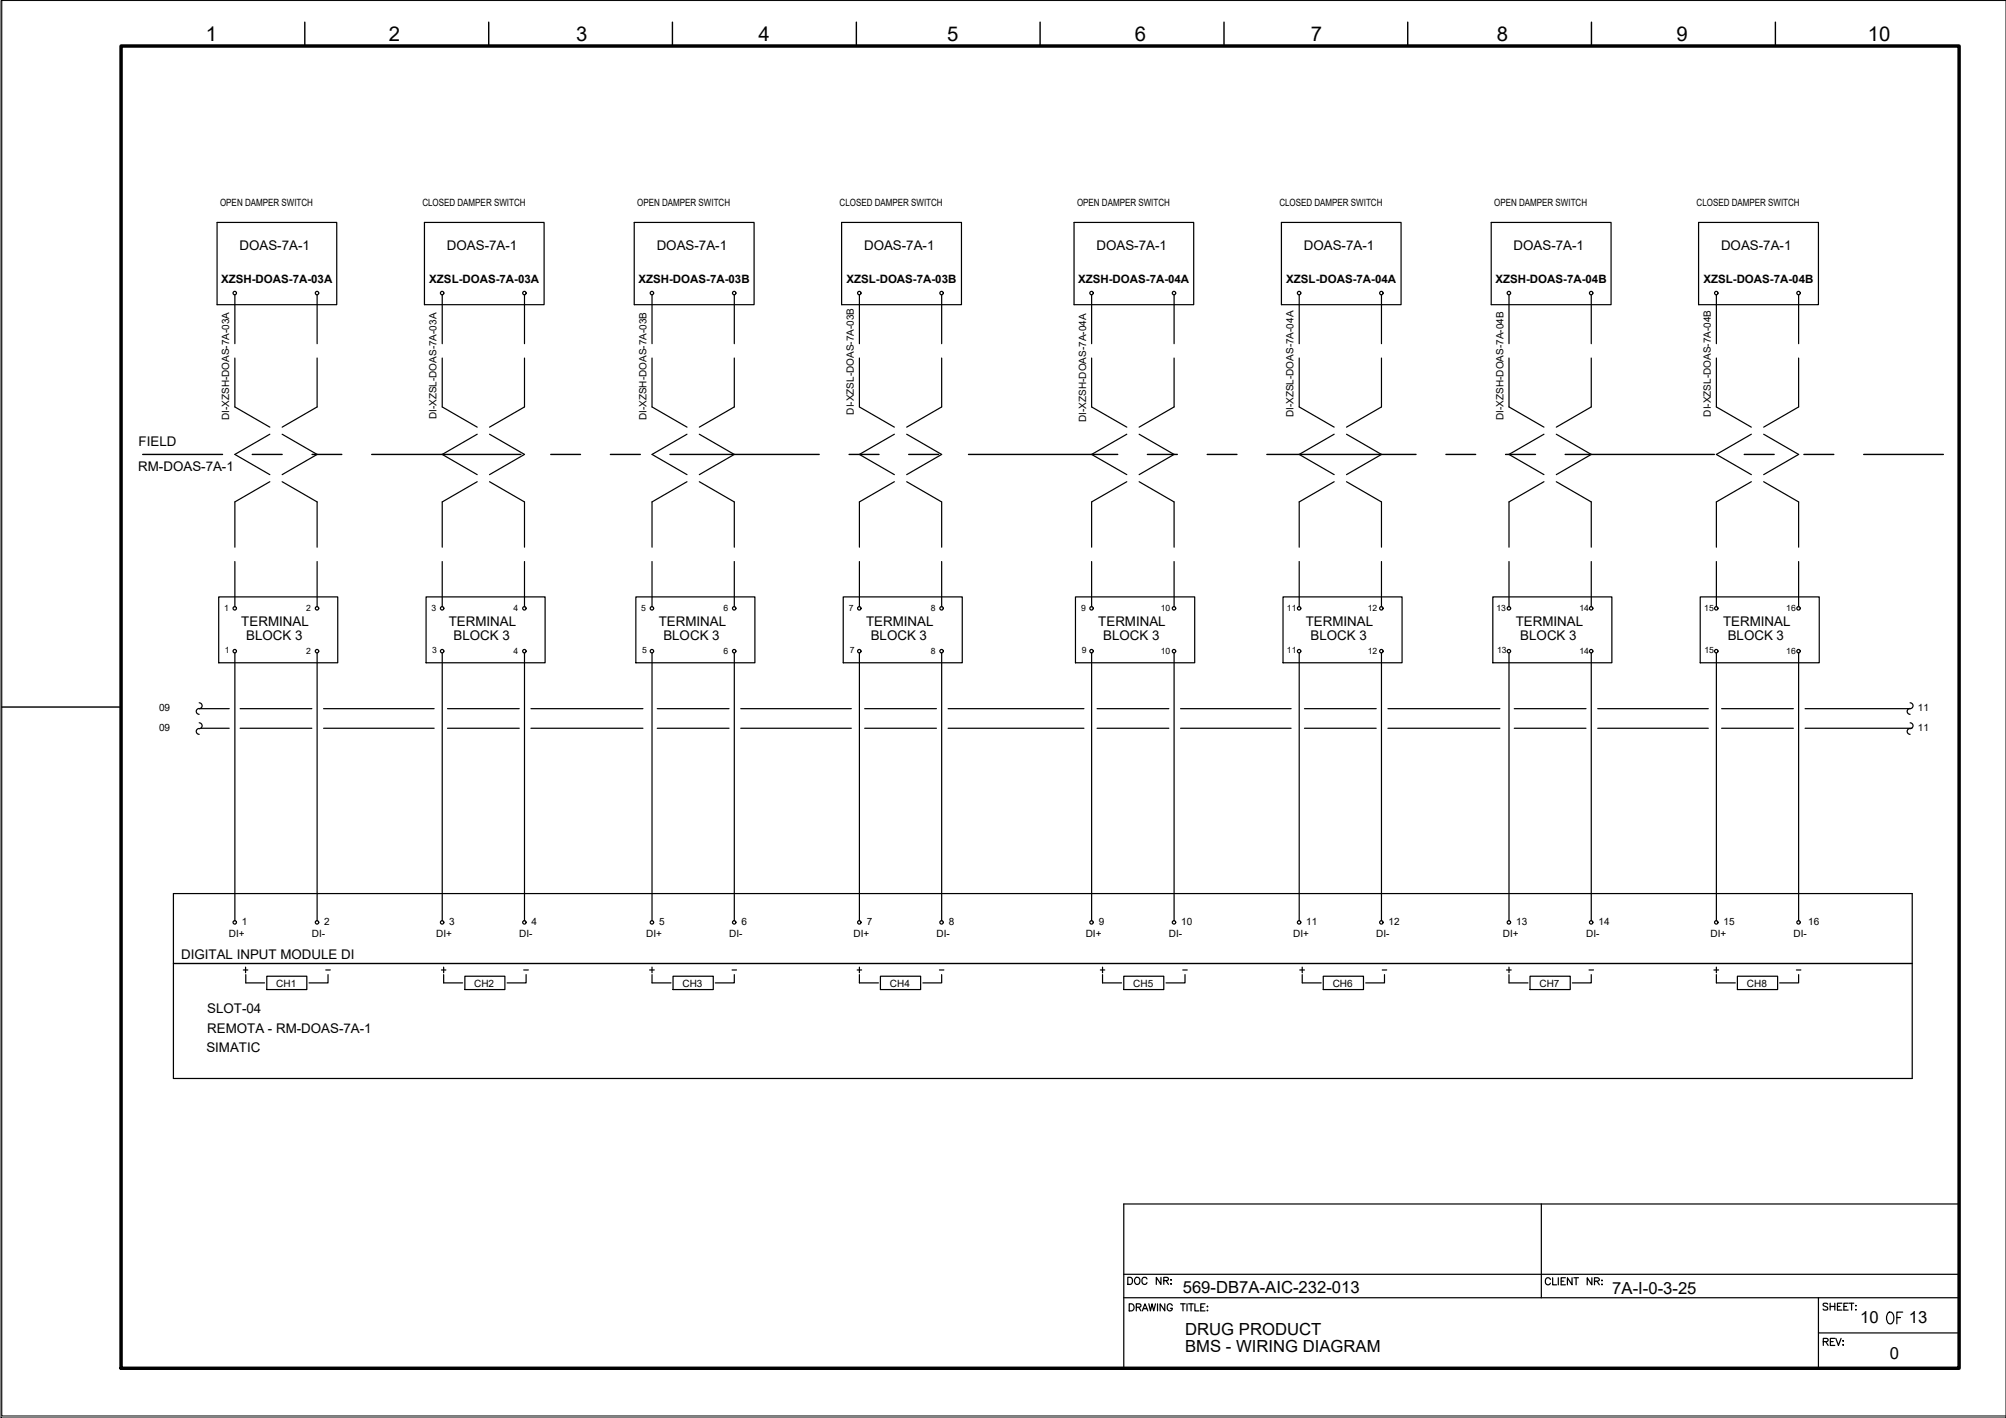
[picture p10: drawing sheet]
<svg xmlns="http://www.w3.org/2000/svg" width="420mm" height="297mm" viewBox="0 0 420 297" stroke-linecap="round" stroke-linejoin="round" font-family="sans-serif">
<!-- layer: G-TTLB-TTLB -->
<path d="M25.4 9.6h384.9v277h-384.9z" fill="none" stroke="#000" stroke-width=".72"/>
<!-- layer: G-TTLB-OTLN -->
<path d="M.4 .2v296.4h419.7" fill="none" stroke="#000" stroke-width=".21"/>
<!-- layer: G-TTLB-INDX -->
<path d="M63.8 4.6v5M102.4 4.6v5M140.8 4.6v5M179.4 4.6v5M217.8 4.6v5M256.4 4.6v5M294.9 4.6v5M333.3 4.6v5M371.9 4.6v5M.4 148.1h25" fill="none" stroke="#000" stroke-width=".3"/>
<!-- layer: LGSP IA4$0$LG_PLOT -->
<path d="M322.8 252.2v19.7M235.4 266.9h174.9M235.4 271.9h174.9M380.9 279.2h29.4M380.9 271.9v14.7M235.4 286.6h174.9" fill="none" stroke="#000" stroke-width=".25"/>
<!-- layer: LG_PLOT -->
<g fill="none" stroke="#000" stroke-width=".25">
<path d="M410.3 252.2h-174.9v34.4M236.5 273.1h.5a.79 .79 0 0 1 .5 .8 .79 .79 0 0 1-.5 .7h-.5zM238 273.8l.9-.1v-.4l-.3-.2h-.6v1.5M238.5 273.8l.5 .8M239.3 274.6l.5-1.5 .6 1.5M239.5 274.1h.7M240.6 273.1l.4 1.5 .3-1.5 .3 1.5 .4-1.5M242.4 273.1v1.5M244 273.1v1.5l-1-1.5v1.5M245.5 273.5a.6 .6 0 0 0-.8-.3 .6 .6 0 0 0-.2 .9 .53 .53 0 0 0 .5 .5 .53 .53 0 0 0 .5-.5h-.3M247.3 273.1h.9M247.8 273.1v1.5"/>
<path d="M248.6 273.1v1.5M249 273.1h.9M249.5 273.1v1.5M250.3 273.1v1.5h.8M251.5 273.8h.6M252.4 273.1h-.9v1.5h.9M252.8 273.7h.2zM252.8 274.5h.2zM324.7 268a.6 .6 0 0 0-.8-.3 .6 .6 0 0 0-.2 .9 .55 .55 0 0 0 .4 .5 .55 .55 0 0 0 .6-.3M325.2 267.7v1.4h.9M326.4 267.7v1.4M327 268.4h.5"/>
<path d="M327.9 267.7h-.9v1.4h.9M329.3 267.7v1.4l-1-1.4v1.4M329.6 267.7h1M330.1 267.7v1.4M333.4 267.7v1.4l-1-1.4v1.4M334 268.4l.8-.1 .2-.3-.4-.3h-.6v1.4M334.5 268.4l.5 .7M335.4 268.3h.2zM335.4 269.1h.2zM382.8 273.2l-.3-.2h-.5l-.2 .2 .2 .3 .7 .3 .1 .2-.1 .4h-.7l-.2-.2M383.3 273v1.4M383.3 273.7h1"/>
<path d="M384.3 273v1.4M384.9 273.7h.5M385.8 273h-.9v1.4h.9M386.2 273.7h.6M387.1 273h-.9v1.4h.9M387.3 273h1M387.8 273v1.4M388.7 273.5v.1zM388.7 274.3v.1zM381.9 281h.8l.2-.4-.2-.2h-.8v1.4M382.4 281l.5 .8M383.4 281h.6"/>
<path d="M384.3 280.4h-.9v1.4h.9M384.5 280.4l.6 1.4 .5-1.4M386 280.8v.2zM386 281.7v.1z"/>
</g>
<!-- layer: I_LIMIT_LINE -->
<g fill="none" stroke="#000" stroke-width=".3">
<path d="M29.9 95.2h16.7M52.8 95.2h6.3M65.4 95.2h6.2M77.9 95.2h31.2M115.4 95.2h6.2M127.8 95.2h6.3M140.3 95.2h31.3M177.8 95.2h6.3M190.3 95.2h6.3M202.9 95.2h31.2M240.3 95.2h6.3M252.9 95.2h6.2"/>
<path d="M265.3 95.2h31.3M302.9 95.2h6.2M315.3 95.2h6.3M327.8 95.2h31.3M365.3 95.2h6.3M377.8 95.2h6.3M390.4 95.2h16.6"/>
</g>
<!-- layer: 0 -->
<g fill="none" stroke="#000" stroke-width=".25">
<path d="M41.7 148.4h6.3M42.1 152.6h5.9M50.3 148.4h15M50.3 152.6h15M67.8 148.4h23.1M67.8 152.6h23.1M93.7 148.4h15.1M93.7 152.6h15.1M111.2 148.4h23.5M111.2 152.6h23.5M137.7 148.4h15M137.7 152.6h15"/>
<path d="M155.2 148.4h23.1M155.2 152.6h23.1M181.1 148.4h15M181.1 152.6h15M198.6 148.4h28.4M198.6 152.6h28.4M229.8 148.4h15M229.8 152.6h15M247.3 148.4h23.1M247.3 152.6h23.1M273.2 148.4h15M273.2 152.6h15"/>
<path d="M290.7 148.4h23.5M290.7 152.6h23.5M317.2 148.4h15M317.2 152.6h15M334.6 148.4h23.2M334.6 152.6h23.2M360.6 148.4h15M360.6 152.6h15M378.1 148.4h22M378.1 152.6h22.3M400.5 187.2v38.7"/>
</g>
<!-- layer: I_DATA -->
<g fill="none" stroke="#000" stroke-width=".25">
<path d="M45.5 46.6h25v17.2h-25zM88.9 46.6h25.1v17.2h-25.1zM132.8 46.6h25.1v17.2h-25.1zM176.3 46.6h25.1v17.2h-25.1zM225 46.6h25v17.2h-25zM268.4 46.6h25.1v17.2h-25.1zM312.3 46.6h25.1v17.2h-25.1zM355.8 46.6h25.1v17.2h-25.1zM45.8 125h24.9v13.8h-24.9zM89.2 125h25v13.8h-25zM133.2 125h24.9v13.8h-24.9zM176.6 125h24.9v13.8h-24.9z"/>
<path d="M225.3 125h24.9v13.8h-24.9zM268.7 125h25v13.8h-25zM312.7 125h24.9v13.8h-24.9zM356.1 125h24.9v13.8h-24.9zM400.5 187.2h-364.2v38.7h364.2M36.3 201.8h364.2M51.5 205.9h3.9M55.9 204.5h8.4v2.8h-8.4zM68.7 204.2v1.7h-4M92.5 203.2h.9M92.9 204.2v1.7h4M92.9 202.6v1.2"/>
<path d="M97.4 204.5h8.3v2.8h-8.3zM110.2 204.2v1.7h-4M136.6 205.9h3.9M141 204.5h8.4v2.8h-8.4zM153.8 204.2v1.7h-4M179.5 203.2h1M180 204.2v1.7h4M180 202.6v1.2M184.4 204.5h8.4v2.8h-8.4zM197.2 204.2v1.7h-3.9M230.5 203.2h.9M230.9 202.6v1.2"/>
<path d="M230.9 204.2v1.7h4M235.4 204.5h8.4v2.8h-8.4zM248.2 204.2v1.7h-4M272.8 205.9h3.9M277.2 204.5h8.4v2.8h-8.4zM290 204.2v1.7h-4M316.1 205.9h3.9M320.5 204.5h8.4v2.8h-8.4zM333.3 204.2v1.7h-4M359.5 205.9h4M363.9 204.5h8.4v2.8h-8.4zM376.7 204.2v1.7h-4"/>
<circle cx="49.2" cy="61.4" r=".36"/>
<circle cx="66.4" cy="61.4" r=".36"/>
<circle cx="92.6" cy="61.4" r=".36"/>
<circle cx="109.8" cy="61.4" r=".36"/>
<circle cx="136.5" cy="61.4" r=".36"/>
<circle cx="153.8" cy="61.4" r=".36"/>
<circle cx="180" cy="61.4" r=".36"/>
<circle cx="197.2" cy="61.4" r=".36"/>
<circle cx="228.6" cy="61.4" r=".36"/>
<circle cx="245.9" cy="61.4" r=".36"/>
<circle cx="272.1" cy="61.4" r=".36"/>
<circle cx="289.3" cy="61.4" r=".36"/>
<circle cx="316" cy="61.4" r=".36"/>
<circle cx="333.3" cy="61.4" r=".36"/>
<circle cx="359.5" cy="61.4" r=".36"/>
<circle cx="376.7" cy="61.4" r=".36"/>
<circle cx="49.2" cy="136.4" r=".36"/>
<circle cx="49.2" cy="127.4" r=".36"/>
<circle cx="66.4" cy="136.4" r=".36"/>
<circle cx="66.4" cy="127.4" r=".36"/>
<circle cx="92.6" cy="127.4" r=".36"/>
<circle cx="92.6" cy="136.4" r=".36"/>
<circle cx="109.8" cy="136.4" r=".36"/>
<circle cx="109.8" cy="127.4" r=".36"/>
<circle cx="136.5" cy="136.4" r=".36"/>
<circle cx="136.5" cy="127.4" r=".36"/>
<circle cx="153.8" cy="136.4" r=".36"/>
<circle cx="153.8" cy="127.4" r=".36"/>
<circle cx="180" cy="136.4" r=".36"/>
<circle cx="180" cy="127.4" r=".36"/>
<circle cx="197.2" cy="136.4" r=".36"/>
<circle cx="197.2" cy="127.4" r=".36"/>
<circle cx="228.6" cy="136.4" r=".36"/>
<circle cx="228.6" cy="127.4" r=".36"/>
<circle cx="245.9" cy="136.4" r=".36"/>
<circle cx="245.9" cy="127.4" r=".36"/>
<circle cx="272.1" cy="136.4" r=".36"/>
<circle cx="272.1" cy="127.4" r=".36"/>
<circle cx="289.3" cy="136.4" r=".36"/>
<circle cx="289.3" cy="127.4" r=".36"/>
<circle cx="316" cy="136.4" r=".36"/>
<circle cx="316" cy="127.4" r=".36"/>
<circle cx="333.3" cy="136.4" r=".36"/>
<circle cx="333.3" cy="127.4" r=".36"/>
<circle cx="359.5" cy="136.4" r=".36"/>
<circle cx="359.5" cy="127.4" r=".36"/>
<circle cx="376.7" cy="127.4" r=".36"/>
<circle cx="376.7" cy="136.4" r=".36"/>
<circle cx="49.2" cy="193.2" r=".36"/>
<circle cx="66.4" cy="193.2" r=".36"/>
<circle cx="92.6" cy="193.2" r=".36"/>
<circle cx="109.8" cy="193.2" r=".36"/>
<circle cx="136.5" cy="193.2" r=".36"/>
<circle cx="153.8" cy="193.2" r=".36"/>
<circle cx="180" cy="193.2" r=".36"/>
<circle cx="197.2" cy="193.2" r=".36"/>
<circle cx="228.6" cy="193.2" r=".36"/>
<circle cx="245.9" cy="193.2" r=".36"/>
<circle cx="272.1" cy="193.2" r=".36"/>
<circle cx="289.3" cy="193.2" r=".36"/>
<circle cx="316" cy="193.2" r=".36"/>
<circle cx="333.3" cy="193.2" r=".36"/>
<circle cx="359.5" cy="193.2" r=".36"/>
<circle cx="376.7" cy="193.2" r=".36"/>
</g>
<!-- layer: I_TABS -->
<g fill="none" stroke="#000" stroke-width=".25">
<path d="M49.2 61.8v10.2M49.2 75v10.2l7.3 4.3M66.4 61.8v10.2M66.4 75v10.2l-7.3 4.3M92.6 61.8v10.2M92.6 75v10.2l7.3 4.3M109.9 61.8v10.2M109.9 75v10.2l-7.4 4.3M136.6 61.8v10.2M136.6 75v10.2l7.3 4.3M153.8 61.8v10.2M153.8 75v10.2l-7.3 4.3"/>
<path d="M180 61.8v10.2M180 75v10.2l7.3 4.3M197.2 61.8v10.2M197.2 75v10.2l-7.3 4.3M228.6 61.8v10.2M228.6 75v10.2l7.4 4.3M245.9 61.8v10.2M245.9 75v10.2l-7.3 4.3M272.1 61.8v10.2M272.1 75v10.2l7.3 4.3M289.3 61.8v10.2M289.3 75v10.2l-7.3 4.3"/>
<path d="M316.1 61.8v10.2M316.1 75v10.2l7.3 4.3M333.3 61.8v10.2M333.3 75v10.2l-7.3 4.3M359.5 61.8v10.2M359.5 75v10.2l7.3 4.3M376.7 61.8v10.2M376.7 75v10.2l-7.3 4.3M56.5 91l-7.3 4.2 7.3 4.2M59.1 91l7.3 4.2-7.3 4.2M99.9 91l-7.3 4.2 7.3 4.2M102.5 91l7.4 4.2-7.4 4.2"/>
<path d="M143.9 91l-7.3 4.2 7.3 4.2M146.5 91l7.3 4.2-7.3 4.2M187.3 91l-7.3 4.2 7.3 4.2M189.9 91l7.3 4.2-7.3 4.2M236 91l-7.4 4.2 7.4 4.2M238.6 91l7.3 4.2-7.3 4.2M279.4 91l-7.3 4.2 7.3 4.2M282 91l7.3 4.2-7.3 4.2M323.4 91l-7.3 4.2 7.3 4.2M326 91l7.3 4.2-7.3 4.2M366.8 91l-7.3 4.2 7.3 4.2M369.4 91l7.3 4.2-7.3 4.2"/>
<path d="M49.2 117.6v9.5M56.5 100.9l-7.3 4.2v9.5M59.1 100.9l7.3 4.2v9.5M66.4 117.6v9.5M92.6 117.6v9.5M99.9 100.9l-7.3 4.2v9.5M102.5 100.9l7.4 4.2v9.5M109.9 117.6v9.5M136.6 117.6v9.5M143.9 100.9l-7.3 4.2v9.5M146.5 100.9l7.3 4.2v9.5M153.8 117.6v9.5"/>
<path d="M180 117.6v9.5M187.3 100.9l-7.3 4.2v9.5M189.9 100.9l7.3 4.2v9.5M197.2 117.6v9.5M228.6 117.6v9.5M236 100.9l-7.4 4.2v9.5M238.6 100.9l7.3 4.2v9.5M245.9 117.6v9.5M272.1 117.6v9.5M279.4 100.9l-7.3 4.2v9.5M282 100.9l7.3 4.2v9.5M289.3 117.6v9.5"/>
<path d="M316.1 117.6v9.5M323.4 100.9l-7.3 4.2v9.5M326 100.9l7.3 4.2v9.5M333.3 117.6v9.5M359.5 117.6v9.5M366.8 100.9l-7.3 4.2v9.5M369.4 100.9l7.3 4.2v9.5M376.7 117.6v9.5M49.2 136.8v56.1M66.4 136.8v56.1M92.6 136.8v56.1M109.9 136.8v56.1"/>
<path d="M136.6 136.8v56.1M153.8 136.8v56.1M180 136.8v56.1M197.2 136.8v56.1M228.6 136.8v56.1M245.9 136.8v56.1M272.1 136.8v56.1M289.3 136.8v56.1M316.1 136.8v56.1M333.3 136.8v56.1M359.5 136.8v56.1M376.7 136.8v56.1"/>
<path d="M41.7 147.2a.61 .61 0 0 1 .6 .6 .61 .61 0 0 1-.6 .6M41.7 148.4a.61 .61 0 0 0-.6 .6 .61 .61 0 0 0 .6 .6M41.7 151.4a.61 .61 0 0 1 .6 .6 .61 .61 0 0 1-.6 .6M41.7 152.6a.61 .61 0 0 0-.6 .6 .61 .61 0 0 0 .6 .6M400.1 147.2a.61 .61 0 0 1 .6 .6 .61 .61 0 0 1-.6 .6M400.1 148.4a.61 .61 0 0 0-.6 .6 .61 .61 0 0 0 .6 .6M400.1 151.4a.61 .61 0 0 1 .6 .6 .61 .61 0 0 1-.6 .6M400.1 152.6a.61 .61 0 0 0-.6 .6 .61 .61 0 0 0 .6 .6"/>
</g>
<!-- layer: 0 -->
<path d="M.2 .1h420v296.9h-420z" fill="none" stroke="#000" stroke-width=".21"/>
<text font-size="5.7" x="394.4" y="278.7">OF</text>
<text font-size="4.4" x="235.3" y="270.2">DOC NR:</text>
<g font-size="4.3">
<text x="43.1" y="8.6">1</text>
<text x="81.4" y="8.6">2</text>
<text x="120.6" y="8.6">3</text>
<text x="158.9" y="8.6">4</text>
<text x="198.4" y="8.6">5</text>
<text x="237.7" y="8.6">6</text>
<text x="274.6" y="8.6">7</text>
<text x="313.5" y="8.6">8</text>
<text x="351.1" y="8.6">9</text>
<text x="391.2" y="8.6">10</text>
</g>
<g font-size="4">
<text x="50.1" y="205">+</text>
<text x="135.1" y="205">+</text>
<text x="271.3" y="205">+</text>
<text x="314.7" y="205">+</text>
<text x="358.1" y="205">+</text>
</g>
<g font-size="3.5">
<text x="247.7" y="270.8">569-DB7A-AIC-232-013</text>
<text x="337.7" y="271">7A-I-0-3-25</text>
<text x="248.2" y="279.7">DRUG PRODUCT</text>
<text x="389.6" y="277.2">10</text>
<text x="399.8" y="277.2">13</text>
<text x="248.2" y="283.2">BMS - WIRING DIAGRAM</text>
<text x="395.8" y="284.6">0</text>
</g>
<g font-size="2.8">
<text x="50.2" y="52.4">DOAS-7A-1</text>
<text x="93.6" y="52.4">DOAS-7A-1</text>
<text x="137.5" y="52.4">DOAS-7A-1</text>
<text x="181" y="52.4">DOAS-7A-1</text>
<text x="229.7" y="52.4">DOAS-7A-1</text>
<text x="273.1" y="52.4">DOAS-7A-1</text>
<text x="317" y="52.4">DOAS-7A-1</text>
<text x="360.5" y="52.4">DOAS-7A-1</text>
<text x="29" y="93.5">FIELD</text>
<text x="29" y="98.6">RM-DOAS-7A-1</text>
<text x="50.5" y="131.2">TERMINAL</text>
<text x="94" y="131.2">TERMINAL</text>
<text x="138" y="131.2">TERMINAL</text>
<text x="181.4" y="131.2">TERMINAL</text>
<text x="230" y="131.2">TERMINAL</text>
<text x="273.5" y="131.2">TERMINAL</text>
<text x="317.5" y="131.2">TERMINAL</text>
<text x="360.9" y="131.2">TERMINAL</text>
<text x="51.6" y="134.1">BLOCK 3</text>
<text x="95" y="134.1">BLOCK 3</text>
<text x="138.9" y="134.1">BLOCK 3</text>
<text x="182.4" y="134.1">BLOCK 3</text>
<text x="231.1" y="134.1">BLOCK 3</text>
<text x="274.5" y="134.1">BLOCK 3</text>
<text x="318.4" y="134.1">BLOCK 3</text>
<text x="361.9" y="134.1">BLOCK 3</text>
<text x="37.9" y="200.9">DIGITAL INPUT MODULE DI</text>
<text x="43.4" y="212.3">SLOT-04</text>
<text x="43.2" y="220.3">SIMATIC</text>
<text x="43.4" y="216.5">REMOTA - RM-DOAS-7A-1</text>
</g>
<g font-size="2.6">
<text x="67.4" y="204.3">-</text>
<text x="108.7" y="204.3">-</text>
<text x="152.4" y="204.3">-</text>
<text x="195.8" y="204.3">-</text>
<text x="246.9" y="204.3">-</text>
<text x="288.6" y="204.3">-</text>
<text x="332" y="204.3">-</text>
<text x="375.4" y="204.3">-</text>
</g>
<g font-size="2.4">
<text x="46.3" y="59.3">XZSH-DOAS-7A-03A</text>
<text x="89.9" y="59.3">XZSL-DOAS-7A-03A</text>
<text x="133.7" y="59.3">XZSH-DOAS-7A-03B</text>
<text x="177.3" y="59.3">XZSL-DOAS-7A-03B</text>
<text x="225.8" y="59.3">XZSH-DOAS-7A-04A</text>
<text x="269.4" y="59.3">XZSL-DOAS-7A-04A</text>
<text x="313.2" y="59.3">XZSH-DOAS-7A-04B</text>
<text x="356.8" y="59.3">XZSL-DOAS-7A-04B</text>
</g>
<g font-size="2.1">
<text x="46.1" y="43.2">OPEN DAMPER SWITCH</text>
<text x="88.5" y="43.2">CLOSED DAMPER SWITCH</text>
<text x="133.5" y="43.2">OPEN DAMPER SWITCH</text>
<text x="175.9" y="43.2">CLOSED DAMPER SWITCH</text>
<text x="225.6" y="43.2">OPEN DAMPER SWITCH</text>
<text x="268" y="43.2">CLOSED DAMPER SWITCH</text>
<text x="313" y="43.2">OPEN DAMPER SWITCH</text>
<text x="355.3" y="43.2">CLOSED DAMPER SWITCH</text>
<text x="48" y="88" transform="rotate(-90 48 88)">DI-XZSH-DOAS-7A-03A</text>
<text x="91.4" y="87.9" transform="rotate(-90 91.4 87.9)">DI-XZSL-DOAS-7A-03A</text>
<text x="135.4" y="88.1" transform="rotate(-90 135.4 88.1)">DI-XZSH-DOAS-7A-03B</text>
<text x="178.8" y="86.9" transform="rotate(-90 178.8 86.9)">DI-XZSL-DOAS-7A-03B</text>
<text x="227.5" y="88.4" transform="rotate(-90 227.5 88.4)">DI-XZSH-DOAS-7A-04A</text>
<text x="270.9" y="87.4" transform="rotate(-90 270.9 87.4)">DI-XZSL-DOAS-7A-04A</text>
<text x="314.9" y="88" transform="rotate(-90 314.9 88)">DI-XZSH-DOAS-7A-04B</text>
<text x="358.3" y="87.3" transform="rotate(-90 358.3 87.3)">DI-XZSL-DOAS-7A-04B</text>
<text x="33.3" y="149">09</text>
<text x="401.7" y="149">11</text>
<text x="33.3" y="153.2">09</text>
<text x="401.7" y="153.2">11</text>
<text x="47.9" y="196.2">DI+</text>
<text x="50.7" y="193.7">1</text>
<text x="65.3" y="196.2">DI-</text>
<text x="67.9" y="193.7">2</text>
<text x="91.4" y="196.2">DI+</text>
<text x="94.1" y="193.7">3</text>
<text x="108.8" y="196.2">DI-</text>
<text x="111.3" y="193.7">4</text>
<text x="135.3" y="196.2">DI+</text>
<text x="138.1" y="193.7">5</text>
<text x="152.7" y="196.2">DI-</text>
<text x="155.3" y="193.7">6</text>
<text x="178.8" y="196.2">DI+</text>
<text x="181.5" y="193.7">7</text>
<text x="196.2" y="196.2">DI-</text>
<text x="198.8" y="193.7">8</text>
<text x="227.4" y="196.2">DI+</text>
<text x="230.2" y="193.7">9</text>
<text x="244.8" y="196.2">DI-</text>
<text x="247.4" y="193.7">10</text>
<text x="270.8" y="196.2">DI+</text>
<text x="273.6" y="193.7">11</text>
<text x="288.2" y="196.2">DI-</text>
<text x="290.8" y="193.7">12</text>
<text x="314.8" y="196.2">DI+</text>
<text x="317.6" y="193.7">13</text>
<text x="332.2" y="196.2">DI-</text>
<text x="334.8" y="193.7">14</text>
<text x="358.3" y="196.2">DI+</text>
<text x="361" y="193.7">15</text>
<text x="375.7" y="196.2">DI-</text>
<text x="378.7" y="193.7">16</text>
<text x="57.9" y="206.7">CH1</text>
<text x="99.3" y="206.7">CH2</text>
<text x="143" y="206.7">CH3</text>
<text x="186.4" y="206.7">CH4</text>
<text x="237.4" y="206.7">CH5</text>
<text x="279.1" y="206.7">CH6</text>
<text x="322.5" y="206.7">CH7</text>
<text x="365.9" y="206.7">CH8</text>
</g>
<g font-size="1.8">
<text x="46.9" y="128">1</text>
<text x="64.1" y="128">2</text>
<text x="90.4" y="128">3</text>
<text x="107.6" y="128">4</text>
<text x="134.3" y="128">5</text>
<text x="151.5" y="128">6</text>
<text x="177.8" y="128">7</text>
<text x="194.9" y="128">8</text>
<text x="226.4" y="128">9</text>
<text x="243.1" y="128">10</text>
<text x="269.5" y="128">11</text>
<text x="286.5" y="128">12</text>
<text x="313.4" y="128">13</text>
<text x="330.8" y="128">14</text>
<text x="357" y="128">15</text>
<text x="374.1" y="128">16</text>
<text x="47.1" y="136.9">1</text>
<text x="64.1" y="136.9">2</text>
<text x="90.6" y="136.9">3</text>
<text x="107.6" y="136.9">4</text>
<text x="134.5" y="136.9">5</text>
<text x="151.5" y="136.9">6</text>
<text x="178" y="136.9">7</text>
<text x="194.9" y="136.9">8</text>
<text x="226.6" y="136.9">9</text>
<text x="243.1" y="136.9">10</text>
<text x="269.5" y="136.9">11</text>
<text x="286.5" y="136.9">12</text>
<text x="313.6" y="136.9">13</text>
<text x="330.8" y="136.9">14</text>
<text x="357" y="136.9">15</text>
<text x="374.1" y="136.9">16</text>
</g>
</svg>
